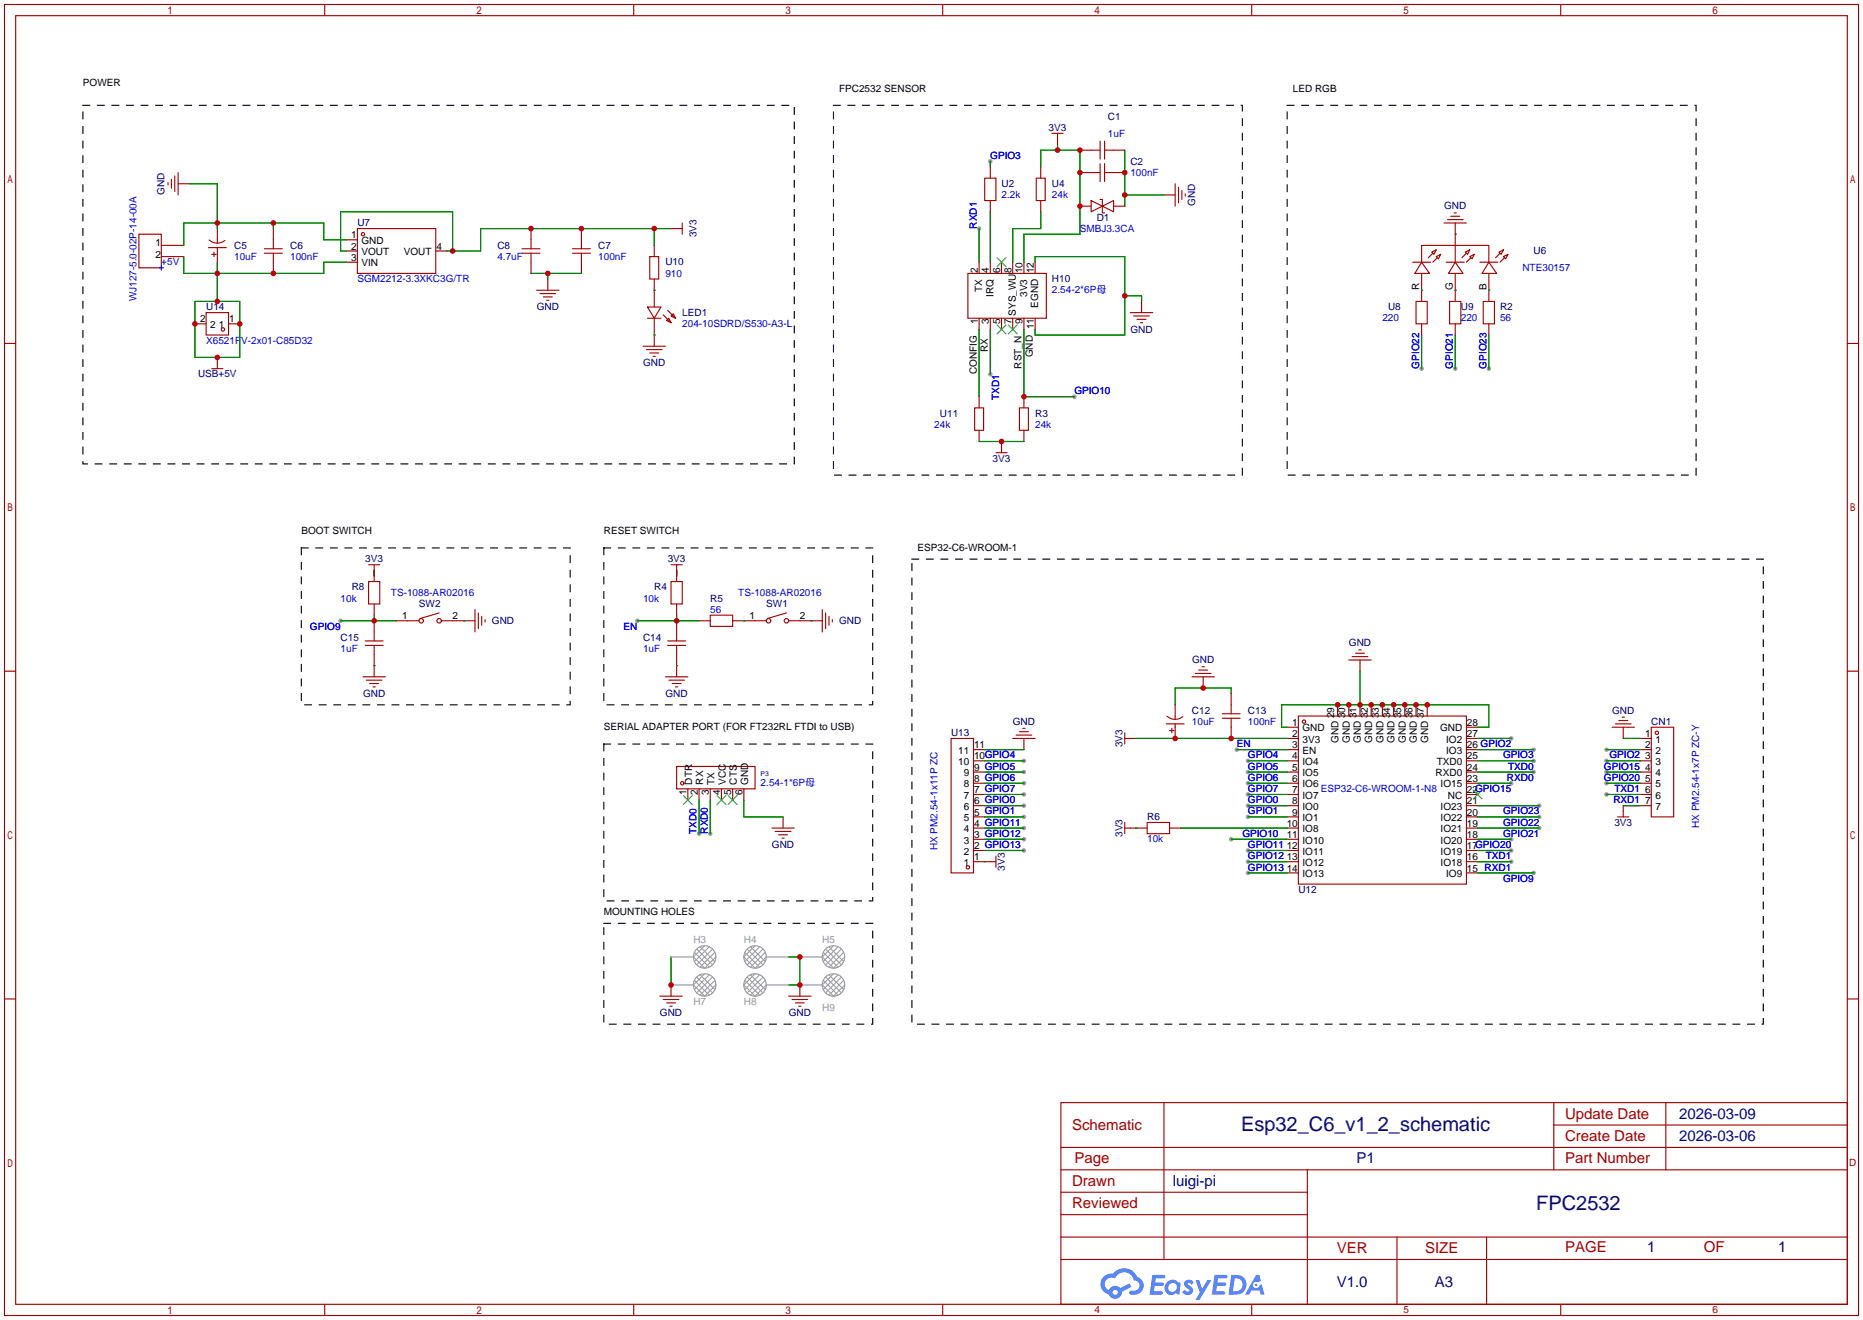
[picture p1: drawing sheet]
<svg xmlns="http://www.w3.org/2000/svg" width="422mm" height="299mm" viewBox="0 0 422 299" stroke-linecap="round" stroke-linejoin="round" font-family="sans-serif">
<g fill="#999">
<circle cx="349" cy="185.2" r=".51"/>
<circle cx="349" cy="187.7" r=".51"/>
<circle cx="349" cy="182.6" r=".51"/>
<circle cx="222" cy="51.8" r=".51"/>
<circle cx="224.5" cy="84.8" r=".51"/>
<circle cx="224.5" cy="36.6" r=".51"/>
<circle cx="243.6" cy="89.9" r=".51"/>
<circle cx="329.9" cy="83.6" r=".51"/>
<circle cx="322.3" cy="83.6" r=".51"/>
<circle cx="337.6" cy="83.6" r=".51"/>
<circle cx="347.7" cy="175" r=".51"/>
<circle cx="347.7" cy="172.5" r=".51"/>
<circle cx="161" cy="189" r=".51"/>
<circle cx="158.5" cy="189" r=".51"/>
<circle cx="347.7" cy="197.9" r=".51"/>
<circle cx="77.2" cy="140.7" r=".51"/>
<circle cx="144.5" cy="140.7" r=".51"/>
<circle cx="280.4" cy="169.9" r=".51"/>
<circle cx="347.7" cy="169.9" r=".51"/>
<circle cx="279.1" cy="190.2" r=".51"/>
<circle cx="342.6" cy="167.4" r=".51"/>
<circle cx="342.6" cy="177.5" r=".51"/>
<circle cx="342.6" cy="190.2" r=".51"/>
<circle cx="342.6" cy="195.3" r=".51"/>
<circle cx="342.6" cy="192.8" r=".51"/>
<circle cx="283" cy="197.9" r=".51"/>
<circle cx="283" cy="195.3" r=".51"/>
<circle cx="283" cy="192.8" r=".51"/>
<circle cx="283" cy="185.2" r=".51"/>
<circle cx="283" cy="182.6" r=".51"/>
<circle cx="283" cy="180.1" r=".51"/>
<circle cx="283" cy="177.5" r=".51"/>
<circle cx="283" cy="175" r=".51"/>
<circle cx="283" cy="172.5" r=".51"/>
<circle cx="232.2" cy="185.2" r=".51"/>
<circle cx="232.2" cy="182.6" r=".51"/>
<circle cx="232.2" cy="180.1" r=".51"/>
<circle cx="232.2" cy="177.5" r=".51"/>
<circle cx="232.2" cy="175" r=".51"/>
<circle cx="232.2" cy="172.5" r=".51"/>
<circle cx="232.2" cy="192.8" r=".51"/>
<circle cx="232.2" cy="190.2" r=".51"/>
<circle cx="232.2" cy="187.7" r=".51"/>
<circle cx="364.2" cy="180.1" r=".51"/>
<circle cx="364.2" cy="177.5" r=".51"/>
<circle cx="364.2" cy="175" r=".51"/>
<circle cx="364.2" cy="172.5" r=".51"/>
<circle cx="364.2" cy="169.9" r=".51"/>
</g>
<g fill="none" stroke="#a10000" stroke-width=".25">
<path d="M1 1h420.4v297.2h-420.4zM3.6 3.6h415.2v292.1h-415.2zM73.6 1v2.6M143.7 1v2.6M213.7 1v2.6M283.8 1v2.6M353.9 1v2.6M1 77.9h2.6M418.8 77.9h2.6M1 152.1h2.6M418.8 152.1h2.6M1 226.4h2.6"/>
<path d="M418.8 226.4h2.6M240.5 249.9h178.3v45.8h-178.3zM263.9 249.9v35.6M352.3 249.9v15.3M352.3 255h66.5M377.7 249.9v15.3M240.5 270.3h55.9M240.5 265.2h178.3M240.5 275.3h55.9M240.5 260.1h178.3M296.4 265.2v30.5M73.6 295.7v2.5"/>
<path d="M143.7 295.7v2.5M213.7 295.7v2.5M240.5 285.5h178.3M240.5 280.4h178.3M283.8 295.7v2.5M316.7 280.4v15.3M337.1 280.4v15.3M353.9 295.7v2.5"/>
</g>
<g fill="#5487ff">
<path d="M268.8 290.3a1.3 1.3 0 0 1 1.8 .3l-.4 .6a.54 .54 0 0 0-.9-.2l.1 .2a1.28 1.28 0 0 1 .8 2 1.53 1.53 0 0 1-2.2-.3l.6-.6 .7 .5a.31 .31 0 0 0 .4-.3 .31 .31 0 0 0-.3-.3 1.12 1.12 0 0 1-.6-1.9z"/>
<path d="M271.1 290.2h.8l.7 1.9 1.1-1.9h1l-2.8 4.5h-.8l.9-1.7z"/>
<path d="M261.3 289h2.2a.46 .46 0 0 1 .6 .1 .46 .46 0 0 1 .1 .5l-.4 .2h-1.7l-.2 .9h1.7a.4 .4 0 0 1 .3 .4 .4 .4 0 0 1-.4 .4h-1.7l-.2 1.2h1.4a.46 .46 0 0 1 .5 .1 .46 .46 0 0 1 .1 .5l-.3 .2h-2.7z"/>
<path d="M275.4 289h2.2a.47 .47 0 0 1 .6 .1 .47 .47 0 0 1 .1 .5l-.4 .2h-1.7l-.2 .9h1.7a.4 .4 0 0 1 .3 .4 .4 .4 0 0 1-.4 .4h-1.7l-.2 1.2h1.4a.46 .46 0 0 1 .5 .1 .46 .46 0 0 1 .1 .5l-.3 .2h-2.6z"/>
<path d="M284.8 289h.7l.4 1.3-.7 .4a.75 .75 0 0 0-1.1 .3 .75 .75 0 0 0 .5 1 .75 .75 0 0 0 .9-.6l.6-.3 .6 2.4h-.9l-.2-1h-1.9l-.5 1h-.9z"/>
<path d="M279.2 289l-.7 4.5h1.5a2.27 2.27 0 0 0 2.6-2.3 2.27 2.27 0 0 0-2.7-2.2zM280 289.8a1.5 1.5 0 0 1 1.7 1.5 1.5 1.5 0 0 1-1.9 1.4h-.3z"/>
<path d="M264.6 290.6a1.6 1.6 0 0 0-.3 2.3 1.6 1.6 0 0 0 2.3 .2l.8 .4 .3-2.5-.2-.3h-.4a1.58 1.58 0 0 0-2.5-.1zM265.2 291.1a.98 .98 0 0 1 1.6 .5 .98 .98 0 0 1-1.1 1.2 .94 .94 0 0 1-.8-.6 .94 .94 0 0 1 .3-1.1z"/>
<path d="M250.2 289.4a2.37 2.37 0 0 0 1.2 4 1.54 1.54 0 0 0 1.7 1 1.54 1.54 0 0 0 1.3-1.6l2.1-1.1-.4-.8-2.1 1.1a1.57 1.57 0 0 0-2.6 .4 1.5 1.5 0 0 1-.7-2.1 1.5 1.5 0 0 1 2.1-.5 2.23 2.23 0 0 1 2.3-1.4 2.23 2.23 0 0 1 2 1.8 1.16 1.16 0 0 1 1.3 1.1 1.16 1.16 0 0 1-1.1 1.3h-.7a.47 .47 0 0 0-.6 .3 .47 .47 0 0 0 .4 .6 2.14 2.14 0 0 0 2.8-1.4 2.14 2.14 0 0 0-1.4-2.7 3.2 3.2 0 0 0-5.4-.7l-1.2 .1zM252.3 292.9a.58 .58 0 0 1 1.1 0 .58 .58 0 0 1-1.1 0z"/>
<circle cx="284.8" cy="291.3" r=".28"/>
</g>
<g fill="none" stroke="#a10000" stroke-width=".25">
<path d="M39.6 39.9v3.5M40.4 39.1v5.1M224.5 37.8v2.6M236 37.8v2.6M238.5 30.2h2.5M239.8 30.2v2.6M244.9 39.1h4.5M244.9 34h4.5M249.4 32v4.1M249.4 37.1v4M250.4 32v4.1M250.4 37.1v4"/>
<path d="M250.4 39.1h4.6M250.4 34h4.6M31.5 53.1h5.1v7.6h-5.1zM36.6 55.6h5.1M36.6 58.2h5.1M38.1 41.4v.5M38.9 40.6v2.1M40.4 41.7h2.5M47.2 56.1h4.1M47.4 54.4a2.74 2.74 0 0 0 3.6 .1M48 57.7h1M48.5 57.2v1"/>
<path d="M49.3 51.8v3.3M49.3 56.1v3.3M59.9 57.4h4.1M59.9 56.4h4.1M62 51.8v4.6M62 57.4v4.6M78.5 59.4h2.5M78.5 56.9h2.5M78.5 54.4h2.5M81 51.8h17.8v10.2h-17.8zM98.8 56.9h2.5M118.4 57.4h4"/>
<path d="M118.4 56.4h4M120.4 51.8v4.6M120.4 57.4v4.6M129.8 57.4h4.1M129.8 56.4h4.1M131.8 51.8v4.6M131.8 57.4v4.6M147.3 58.2h2.1v5h-2.1zM148.3 55.6v2.6M152.1 51.8h2.6M154.7 50.5v2.6M222 59.4v2.6"/>
<path d="M223.3 40.4h2.5v5.1h-2.5zM224.5 45.5v2.5M224.5 59.4v2.6M227.1 59.4v2.6M229.6 59.4v2.6M232.2 59.4v2.6M234.7 59.4v2.6M234.9 40.4h2.1v5.1h-2.1zM236 45.5v2.5M244.9 46.7h2.5M247.4 45.5l2.5 1.2-2.5 1.3zM249.4 45.2h.5v3.1h.5"/>
<path d="M249.9 46.7l2.6-1.2v2.5zM252.5 46.7h2.5M263.9 44.2h2.5M266.4 41.7v5M267.2 42.4v3.6M268 43.2v2M268.7 43.9v.6M320.3 59.4h4.1M322.3 59.4l1.8 2.6h-3.3zM322.3 59.4v-3.8h15.3v3.8M324.6 57.2l1-.6-.5 1.1zM324.9 57.4l-1.1 1"/>
<path d="M325.6 58.2l1-.5-.5 1zM325.9 58.4l-1 1M327.4 50.5h5.1M327.9 59.4h4.1M328.2 49.8h3.5M328.9 49h2.1M329.7 48.3h.5M329.9 59.4l1.8 2.6h-3.3zM329.9 50.5v8.9M332.2 57.2l1-.6-.5 1.1zM332.5 57.4l-1 1M333.2 58.2l1.1-.5-.5 1z"/>
<path d="M333.5 58.4l-1 1M335.5 59.4h4.1M337.6 59.4l1.7 2.6h-3.3zM339.9 57.2l1-.6-.5 1.1zM340.1 57.4l-1 1M340.9 58.2l1-.5-.5 1zM341.1 58.4l-1 1M44.2 73.4h2.5M46.7 70.9h5.1v5h-5.1zM51.8 73.4h2.6M121.7 65.8h5M122.4 66.5h3.6"/>
<path d="M123.2 67.3h2M124 68.1h.5M124.2 63.2v2.6M145.8 78.5h5.1M146.6 79.2h3.5M146.8 69.6h3.1l-1.6 2.5zM146.8 72.1h3.1M148.3 63.2v6.4M148.3 72.1v6.4M150.4 71.4l1.7 1.8M151.1 72.6l.5-.5 .5 1.1zM151.4 70.4l1.8 1.7"/>
<path d="M152.1 71.6l.6-.5 .5 1zM219.5 62h17.7v10.1h-17.7zM222 72.1v2.6M224.5 72.1v2.6M227.1 72.1v2.6M229.6 72.1v2.6M232.2 72.1v2.6M234.7 72.1v2.6M256.3 70.9h5.1M257 71.6h3.6M257.8 72.4h2M258.6 73.2h.5"/>
<path d="M258.8 68.3v2.6M321.1 68.3h2.5v5.1h-2.5zM322.3 62v6.3M322.3 73.4v2.5M328.7 68.3h2.5v5.1h-2.5zM329.9 62v6.3M329.9 73.4v2.5M336.3 68.3h2.5v5.1h-2.5zM337.6 62v6.3M337.6 73.4v2.5M48 83.6h2.5M49.3 81v2.6"/>
<path d="M147.3 80h2.1M148.1 80.8h.5M221 92.5h2v5h-2zM222 89.9v2.6M222 97.5v2.6M231.1 92.5h2.1v5h-2.1zM232.2 89.9v2.6M232.2 97.5v2.6M225.8 102.6h2.5M227.1 100.1v2.5M83.6 131.8h2.5v5.1h-2.5zM83.6 128h2.5"/>
<path d="M84.8 128v3.8M84.8 136.9v2.5M99.6 138.9l-4.4 1.3M107.7 138.2v5.1M108.5 138.9v3.6M109.2 139.7v2M152.1 131.8h2.6v5.1h-2.6zM152.1 128h2.6M153.4 128v3.8M153.4 136.9v2.5M161 139.4h5.1v2.6h-5.1zM178.3 138.9l-4.3 1.3"/>
<path d="M186.4 138.2v5.1M187.2 138.9v3.6M188 139.7v2M82.3 153.4h5.1M82.8 146.3h4.1M82.8 145.3h4.1M83.1 154.2h3.5M83.8 154.9h2.1M84.6 155.7h.5M84.8 140.7v4.6M84.8 146.3v7.1M89.9 140.7h5.1"/>
<path d="M100.1 140.7h7.6M110 140.5v.5M150.9 153.4h5.1M151.4 146.3h4M151.4 145.3h4M151.6 154.2h3.6M152.4 154.9h2M153.2 155.7h.5M153.4 140.7v4.6M153.4 146.3v7.1M158.5 140.7h2.5M166.1 140.7h7.6"/>
<path d="M178.8 140.7h7.6M188.7 140.5v.5M266.4 159.8v3.3M270.3 153.4h5M271 152.7h3.6M271.8 151.9h2M272.5 151.1h.5M272.8 153.4v2.6M279.1 157.2v4.6M303.3 159.8v2.5M305.8 149.6h5.1M305.8 159.8v2.5"/>
<path d="M306.6 148.8h3.5M307.3 148.1h2.1M308.1 147.3h.5M308.4 149.6v2.5M308.4 159.8v2.5M310.9 159.8v2.5M313.4 159.8v2.5M316 159.8v2.5M318.5 159.8v2.5M321.1 159.8v2.5M323.6 159.8v2.5M153.4 173.7h17.8v5.1h-17.8z"/>
<path d="M156 178.8v2.6M158.5 178.8v2.6M161 178.8v2.6M163.6 178.8v2.6M166.1 178.8v2.6M168.7 178.8v2.6M215.6 167.4h5.1v30.5h-5.1zM220.7 169.9h2.6M220.7 172.5h2.6M220.7 175h2.6M220.7 177.5h2.6M229.6 167.4h5.1"/>
<path d="M230.4 166.6h3.5M231.1 165.9h2.1M231.9 165.1h.5M232.2 167.4v2.5M255 167.4h2.6M255 166.1v2.6M264.4 164.1h4.1M264.6 162.3a2.74 2.74 0 0 0 3.6 .2M265.2 165.6h1M265.7 165.1v1M266.4 164.1v3.3M277.1 162.8h4.1"/>
<path d="M277.1 161.8h4.1M279.1 162.8v4.6M291.8 167.4h2.6M291.8 164.8h2.6M291.8 169.9h2.6M291.8 172.5h2.6M291.8 175h2.6M291.8 177.5h2.6M294.4 162.3h38.1v38.1h-38.1zM332.5 167.4h2.5M332.5 164.8h2.5M332.5 169.9h2.5"/>
<path d="M332.5 172.5h2.5M332.5 175h2.5M332.5 177.5h2.5M365.5 164.8h5.1M366.3 164.1h3.5M367 163.3h2.1M367.8 162.6h.5M368 164.8v2.6M371.9 167.4h2.5M371.9 169.9h2.5M371.9 172.5h2.5M371.9 175h2.5"/>
<path d="M371.9 177.5h2.5M374.4 164.8h5.1v20.4h-5.1zM175 187.7h5.1M175.8 188.5h3.5M176.5 189.2h2.1M177.3 190h.5M177.5 185.2v2.5M220.7 180.1h2.6M220.7 182.6h2.6M220.7 185.2h2.6M220.7 187.7h2.6M220.7 190.2h2.6"/>
<path d="M220.7 192.8h2.6M220.7 195.3h5.1M225.8 194.1v2.5M255 186.4v2.6M255 187.7h5.1M260.1 186.4h5.1v2.6h-5.1zM265.2 187.7h2.5M291.8 180.1h2.6M291.8 182.6h2.6M291.8 185.2h2.6M291.8 187.7h2.6M291.8 190.2h2.6"/>
<path d="M291.8 192.8h2.6M291.8 195.3h2.6M291.8 197.9h2.6M332.5 180.1h2.5M332.5 182.6h2.5M332.5 185.2h2.5M332.5 187.7h2.5M332.5 190.2h2.5M332.5 192.8h2.5M332.5 195.3h2.5M332.5 197.9h2.5M366.8 185.2h2.5"/>
<path d="M368 182.6v2.6M371.9 180.1h2.5M371.9 182.6h2.5M149.6 225.8h5.1M150.4 226.6h3.5M151.1 227.3h2.1M151.9 228.1h.5M152.1 223.3v2.5M178.8 225.8h5.1M179.6 226.6h3.5M180.3 227.3h2.1M181.1 228.1h.5"/>
<path d="M181.4 223.3v2.5"/>
<circle cx="82.3" cy="53.1" r=".38"/>
<circle cx="50.5" cy="74.7" r=".38"/>
<circle cx="95.5" cy="140.7" r=".51"/>
<circle cx="99.6" cy="140.7" r=".51"/>
<circle cx="174.2" cy="140.7" r=".51"/>
<circle cx="178.3" cy="140.7" r=".51"/>
<circle cx="154.7" cy="177.5" r=".38"/>
<circle cx="295.7" cy="163.6" r=".38"/>
<circle cx="375.7" cy="166.1" r=".38"/>
<circle cx="219.5" cy="196.6" r=".38"/>
</g>
<g fill="none" stroke="#008700" stroke-width=".25">
<path d="M224.5 36.6v1.2M236 37.8v-3.8h8.9v19.1h-12.7v6.3M239.8 32.8v1.2M255 34v12.7M41.7 58.2v3.8h31.7v-2.6h5.1M42.9 41.7h6.4v10.1M49.3 59.4v8.9M62 50.5v1.3M78.5 56.9h-1.3v-8.9h25.4v8.9M78.5 54.4h-5.1v-3.9h-31.7v5.1M148.3 51.8v3.8M152.1 51.8h-43.1v5.1h-7.7"/>
<path d="M222 51.8v7.6M224.5 48v11.4M234.7 59.4v-1.2h20.3v17.7h-20.3v-1.2M236 48v3.8h-6.4v7.6M255 44.2h8.9M329.9 53.1h.1M44.2 68.3h10.2v12.7h-10.2zM120.4 62h11.4M124.2 62v1.2M148.3 75.9h.1M148.3 65.8h.1M222 74.7v15.2"/>
<path d="M224.5 74.7v10.1M232.2 74.7v15.2h11.4M255 67.1h3.8v1.2M322.3 65.8h.1M322.3 75.9v7.7M329.9 65.8h.1M329.9 75.9v7.7M337.6 65.8h.1M337.6 75.9v7.7M222 100.1h10.2M84.8 129.3v1.3M84.8 139.4v1.3"/>
<path d="M153.4 129.3v1.3M153.4 139.4v1.3M77.2 140.7h12.7M84.8 150.9h.1M105.2 140.7h.1M144.5 140.7h14M153.4 150.9h.1M168.7 140.7h.1M183.9 140.7h.1M279.1 157.2v-1.2h-12.7v3.8M308.4 152.1v7.7M223.3 175h8.9"/>
<path d="M223.3 172.5h8.9M223.3 169.9h8.9M223.3 177.5h8.9M257.6 167.4h34.2M280.4 169.9h11.4M283 175h8.8M283 172.5h8.8M283 177.5h8.8M291.8 164.8h-1.2v-5h47v5h-2.6M335 175h12.7M335 172.5h12.7M335 167.4h7.6"/>
<path d="M335 169.9h12.7M335 177.5h7.6M364.2 175h7.7M364.2 172.5h7.7M364.2 169.9h7.7M364.2 177.5h7.7M368 167.4h3.9M158.5 181.4v7.6M161 181.4v7.6M168.7 181.4v3.8h8.8M223.3 195.3h.1M223.3 185.2h8.9"/>
<path d="M223.3 187.7h8.9M223.3 182.6h8.9M223.3 190.2h8.9M223.3 192.8h8.9M223.3 180.1h8.9M257.6 187.7h.1M267.7 187.7h24.1M279.1 190.2h12.7M283 185.2h8.8M283 182.6h8.8M283 197.9h8.8M283 195.3h8.8"/>
<path d="M283 192.8h8.8M283 180.1h8.8M335 185.2h14M335 187.7h14M335 182.6h14M335 197.9h12.7M335 190.2h7.6M335 195.3h7.6M335 192.8h7.6M364.2 180.1h7.7M368 182.6h3.9M152.1 216.9v6.4"/>
<path d="M178.8 216.9h2.6v6.4h-2.6"/>
</g>
<path d="M18.8 23.9h161.3v81.3h-161.3zM189 23.9h92.7v83.8h-92.7zM291.8 23.9h92.8v83.8h-92.8zM68.3 124.2h61v35.6h-61zM136.9 124.2h61v35.6h-61zM206.8 126.7h193v105.5h-193zM136.9 168.7h61v35.5h-61zM136.9 209.3h61v22.9h-61z" fill="none" stroke="#000" stroke-width=".25" stroke-dasharray="1.5 1.8"/>
<g fill="none" stroke="#3c3" stroke-width=".25">
<path d="M226.1 58.4l2 2.1M228.1 58.4l-2 2.1M226.1 73.7l2 2M228.1 73.7l-2 2M228.6 73.7l2 2M230.6 73.7l-2 2M334 179.1l2 2M336 179.1l-2 2M154.9 180.3l2.1 2.1M157 180.3l-2.1 2.1M162.6 180.3l2 2.1M164.6 180.3l-2 2.1"/>
<path d="M165.1 180.3l2 2.1M167.1 180.3l-2 2.1"/>
</g>
<path d="M36.1 60.7h1M36.6 60.2v1" fill="none" stroke="#00f" stroke-width=".25"/>
<g fill="none" stroke="#999" stroke-width=".25">
<path d="M152.1 216.9h5.1M173.7 216.9h5.1M181.4 216.9h5M152.1 223.3h5.1M173.7 223.3h5.1M181.4 223.3h5"/>
<circle cx="159.8" cy="216.9" r="2.54"/>
<circle cx="171.2" cy="216.9" r="2.54"/>
<circle cx="189" cy="216.9" r="2.54"/>
<circle cx="159.8" cy="223.3" r="2.54"/>
<circle cx="171.2" cy="223.3" r="2.54"/>
<circle cx="189" cy="223.3" r="2.54"/>
</g>
<g fill="none" stroke="#999" stroke-width=".23">
<path d="M157.5 215.9l3.3 3.3M158 215.1l3.6 3.6M158.7 214.6l3.4 3.4M159.8 214.4l-2.6 2.5 2.6 2.6 2.5-2.6M160.8 214.6l-3.3 3.4M161.6 215.1l-3.6 3.6M162.1 215.9l-3.4 3.3M168.9 215.9l3.3 3.3M169.4 215.1l3.6 3.6M170.2 214.6l3.3 3.4M171.2 214.4l-2.5 2.5 2.5 2.6 2.5-2.6M172.2 214.6l-3.3 3.4"/>
<path d="M173 215.1l-3.6 3.6M173.5 215.9l-3.3 3.3M186.7 215.9l3.3 3.3M187.2 215.1l3.6 3.6M187.9 214.6l3.4 3.4M189 214.4l-2.6 2.5 2.6 2.6 2.5-2.6M190 214.6l-3.3 3.4M190.8 215.1l-3.6 3.6M191.3 215.9l-3.4 3.3M157.5 222.2l3.3 3.4M158 221.5l3.6 3.6M158.7 221l3.4 3.3"/>
<path d="M159.8 220.7l-2.6 2.6 2.6 2.5 2.5-2.5M160.8 221l-3.3 3.3M161.6 221.5l-3.6 3.6M162.1 222.2l-3.4 3.4M168.9 222.2l3.3 3.4M169.4 221.5l3.6 3.6M170.2 221l3.3 3.3M171.2 220.7l-2.5 2.6 2.5 2.5 2.5-2.5M172.2 221l-3.3 3.3M173 221.5l-3.6 3.6M173.5 222.2l-3.3 3.4M186.7 222.2l3.3 3.4"/>
<path d="M187.2 221.5l3.6 3.6M187.9 221l3.4 3.3M189 220.7l-2.6 2.6 2.6 2.5 2.5-2.5M190 221l-3.3 3.3M190.8 221.5l-3.6 3.6M191.3 222.2l-3.4 3.4"/>
</g>
<g fill="#c00">
<circle cx="255" cy="67.1" r=".63"/>
<circle cx="227.1" cy="100.1" r=".63"/>
<circle cx="232.2" cy="89.9" r=".63"/>
<circle cx="239.8" cy="34" r=".63"/>
<circle cx="244.9" cy="34" r=".63"/>
<circle cx="244.9" cy="39.1" r=".63"/>
<circle cx="244.9" cy="46.7" r=".63"/>
<circle cx="305.8" cy="159.8" r=".63"/>
<circle cx="303.3" cy="159.8" r=".63"/>
<circle cx="308.4" cy="159.8" r=".63"/>
<circle cx="310.9" cy="159.8" r=".63"/>
<circle cx="313.4" cy="159.8" r=".63"/>
<circle cx="316" cy="159.8" r=".63"/>
<circle cx="318.5" cy="159.8" r=".63"/>
<circle cx="321.1" cy="159.8" r=".63"/>
<circle cx="323.6" cy="159.8" r=".63"/>
<circle cx="84.8" cy="140.7" r=".63"/>
<circle cx="279.1" cy="167.4" r=".63"/>
<circle cx="266.4" cy="167.4" r=".63"/>
<circle cx="272.8" cy="156" r=".63"/>
<circle cx="102.6" cy="56.9" r=".63"/>
<circle cx="120.4" cy="51.8" r=".63"/>
<circle cx="131.8" cy="51.8" r=".63"/>
<circle cx="148.3" cy="51.8" r=".63"/>
<circle cx="124.2" cy="62" r=".63"/>
<circle cx="153.4" cy="140.7" r=".63"/>
<circle cx="255" cy="44.2" r=".63"/>
<circle cx="255" cy="39.1" r=".63"/>
<circle cx="152.1" cy="223.3" r=".63"/>
<circle cx="181.4" cy="216.9" r=".63"/>
<circle cx="181.4" cy="223.3" r=".63"/>
<circle cx="49.3" cy="62" r=".63"/>
<circle cx="49.3" cy="68.3" r=".63"/>
<circle cx="44.2" cy="73.4" r=".63"/>
<circle cx="49.3" cy="81" r=".63"/>
<circle cx="54.4" cy="73.4" r=".63"/>
<circle cx="62" cy="62" r=".63"/>
<circle cx="49.3" cy="50.5" r=".63"/>
<circle cx="62" cy="50.5" r=".63"/>
</g>
<g font-size="4.5" fill="#000080">
<text x="281.4" y="256.5">Esp32_C6_v1_2_schematic</text>
<text x="348.3" y="274.2">FPC2532</text>
</g>
<g font-size="3.4" fill="#a00000">
<text x="243.1" y="256.1">Schematic</text>
<text x="354.8" y="253.6">Update Date</text>
<text x="243.6" y="263.7">Page</text>
<text x="354.8" y="258.6">Create Date</text>
<text x="354.8" y="263.7">Part Number</text>
<text x="243.1" y="268.8">Drawn</text>
<text x="243.1" y="273.9">Reviewed</text>
<text x="303.1" y="284">VER</text>
<text x="323.1" y="284">SIZE</text>
<text x="354.8" y="283.8">PAGE</text>
<text x="386.3" y="283.8">OF</text>
</g>
<g font-size="3.4" fill="#000080">
<text x="380.7" y="253.6">2026-03-09</text>
<text x="307.5" y="263.7">P1</text>
<text x="380.7" y="258.6">2026-03-06</text>
<text x="265.9" y="268.8">luigi-pi</text>
<text x="373.5" y="283.8">1</text>
<text x="403.2" y="283.8">1</text>
<text x="303.1" y="291.7">V1.0</text>
<text x="325.3" y="291.7">A3</text>
</g>
<g font-size="2.3">
<text x="18.8" y="19.5">POWER</text>
<text x="190.2" y="20.8">FPC2532 SENSOR</text>
<text x="293.1" y="20.8">LED RGB</text>
<text x="35.3" y="55.8">1</text>
<text x="35.3" y="58.4">2</text>
<text x="79.6" y="59.1">3</text>
<text x="79.6" y="56.6">2</text>
<text x="79.6" y="54">1</text>
<text x="82" y="57.9">VOUT</text>
<text x="82" y="55.3">GND</text>
<text x="91.6" y="57.9">VOUT</text>
<text x="98.9" y="56.6">4</text>
<text x="82" y="60.4">VIN</text>
<text x="221.7" y="62" transform="rotate(-90 221.7 62)">2</text>
<text x="224.2" y="62" transform="rotate(-90 224.2 62)">4</text>
<text x="226.8" y="62" transform="rotate(-90 226.8 62)">6</text>
<text x="229.3" y="62" transform="rotate(-90 229.3 62)">8</text>
<text x="231.8" y="62" transform="rotate(-90 231.8 62)">10</text>
<text x="234.4" y="62" transform="rotate(-90 234.4 62)">12</text>
<text x="321.8" y="65.8" transform="rotate(-90 321.8 65.8)">R</text>
<text x="329.4" y="65.8" transform="rotate(-90 329.4 65.8)">G</text>
<text x="337" y="65.8" transform="rotate(-90 337 65.8)">B</text>
<text x="222.7" y="66.1" transform="rotate(-90 222.7 66.1)">TX</text>
<text x="225.2" y="67.3" transform="rotate(-90 225.2 67.3)">IRQ</text>
<text x="230.3" y="71.6" transform="rotate(-90 230.3 71.6)">SYS_WU</text>
<text x="232.9" y="67.3" transform="rotate(-90 232.9 67.3)">3V3</text>
<text x="235.4" y="69.8" transform="rotate(-90 235.4 69.8)">EGND</text>
<text x="45.3" y="73.1">2</text>
<text x="47.7" y="74.4">2</text>
<text x="49.6" y="74.4">1</text>
<text x="51.9" y="73.1">1</text>
<text x="221.7" y="73.4" transform="rotate(-90 221.7 73.4)">1</text>
<text x="224.2" y="73.4" transform="rotate(-90 224.2 73.4)">3</text>
<text x="226.8" y="73.4" transform="rotate(-90 226.8 73.4)">5</text>
<text x="229.3" y="73.4" transform="rotate(-90 229.3 73.4)">7</text>
<text x="231.8" y="73.4" transform="rotate(-90 231.8 73.4)">9</text>
<text x="224" y="79.8" transform="rotate(-90 224 79.8)">RX</text>
<text x="231.6" y="83.6" transform="rotate(-90 231.6 83.6)">RST_N</text>
<text x="234.2" y="81" transform="rotate(-90 234.2 81)">GND 11</text>
<text x="221.5" y="84.8" transform="rotate(-90 221.5 84.8)">CONFIG</text>
<text x="68.3" y="121.1">BOOT SWITCH</text>
<text x="136.9" y="121.1">RESET SWITCH</text>
<text x="208" y="124.9">ESP32-C6-WROOM-1</text>
<text x="91.2" y="140.4">1</text>
<text x="102.6" y="140.4">2</text>
<text x="169.9" y="140.4">1</text>
<text x="181.4" y="140.4">2</text>
<text x="136.9" y="165.6">SERIAL ADAPTER PORT (FOR FT232RL FTDI to USB)</text>
<text x="293" y="164.5">1</text>
<text x="293" y="167.1">2</text>
<text x="295.3" y="165.8">GND</text>
<text x="302.5" y="162.8" transform="rotate(-90 302.5 162.8)">29</text>
<text x="305" y="162.8" transform="rotate(-90 305 162.8)">30</text>
<text x="307.6" y="162.8" transform="rotate(-90 307.6 162.8)">31</text>
<text x="310.1" y="162.8" transform="rotate(-90 310.1 162.8)">32</text>
<text x="312.6" y="162.8" transform="rotate(-90 312.6 162.8)">33</text>
<text x="315.2" y="162.8" transform="rotate(-90 315.2 162.8)">34</text>
<text x="317.7" y="162.8" transform="rotate(-90 317.7 162.8)">35</text>
<text x="320.3" y="162.8" transform="rotate(-90 320.3 162.8)">36</text>
<text x="322.8" y="162.8" transform="rotate(-90 322.8 162.8)">37</text>
<text x="326.5" y="165.8">GND</text>
<text x="332.6" y="167.1">27</text>
<text x="332.6" y="164.5">28</text>
<text x="373" y="167.1">1</text>
<text x="217.3" y="173.4">10</text>
<text x="217.3" y="170.9">11</text>
<text x="220.9" y="172.2">10GPIO4</text>
<text x="220.9" y="169.6">11</text>
<text x="293" y="169.6">3</text>
<text x="293" y="172.2">4</text>
<text x="295.3" y="168.3">3V3</text>
<text x="295.3" y="170.9">EN</text>
<text x="295.3" y="173.4">IO4</text>
<text x="303.5" y="168.3" transform="rotate(-90 303.5 168.3)">GND</text>
<text x="306" y="168.3" transform="rotate(-90 306 168.3)">GND</text>
<text x="308.6" y="168.3" transform="rotate(-90 308.6 168.3)">GND</text>
<text x="311.1" y="168.3" transform="rotate(-90 311.1 168.3)">GND</text>
<text x="313.7" y="168.3" transform="rotate(-90 313.7 168.3)">GND</text>
<text x="316.2" y="168.3" transform="rotate(-90 316.2 168.3)">GND</text>
<text x="318.7" y="168.3" transform="rotate(-90 318.7 168.3)">GND</text>
<text x="321.3" y="168.3" transform="rotate(-90 321.3 168.3)">GND</text>
<text x="323.8" y="168.3" transform="rotate(-90 323.8 168.3)">GND</text>
<text x="325.7" y="173.4">TXD0</text>
<text x="327.9" y="170.9">IO3</text>
<text x="327.9" y="168.3">IO2</text>
<text x="332.6" y="172.2">25</text>
<text x="332.6" y="169.6">26 GPIO2</text>
<text x="373" y="169.6">2</text>
<text x="373" y="172.2">3</text>
<text x="375.3" y="168.3">1</text>
<text x="375.3" y="170.9">2</text>
<text x="375.3" y="173.4">3</text>
<text x="156.9" y="177.9" transform="rotate(-90 156.9 177.9)">DTR</text>
<text x="159.5" y="177.9" transform="rotate(-90 159.5 177.9)">RX</text>
<text x="162" y="177.9" transform="rotate(-90 162 177.9)">TX</text>
<text x="164.5" y="177.9" transform="rotate(-90 164.5 177.9)">VCC</text>
<text x="167.1" y="177.9" transform="rotate(-90 167.1 177.9)">CTS</text>
<text x="169.6" y="177.9" transform="rotate(-90 169.6 177.9)">GND</text>
<text x="218.5" y="178.5">8</text>
<text x="218.5" y="176">9</text>
<text x="220.9" y="179.8">7 GPIO7</text>
<text x="220.9" y="177.2">8 GPIO6</text>
<text x="220.9" y="174.7">9 GPIO5</text>
<text x="293" y="174.7">5</text>
<text x="293" y="177.2">6</text>
<text x="293" y="179.8">7</text>
<text x="295.3" y="176">IO5</text>
<text x="295.3" y="178.5">IO6</text>
<text x="325.5" y="176">RXD0</text>
<text x="326.6" y="178.5">IO15</text>
<text x="332.6" y="179.8">22GPIO15</text>
<text x="332.6" y="177.2">23</text>
<text x="332.6" y="174.7">24</text>
<text x="373" y="174.7">4</text>
<text x="373" y="177.2">5</text>
<text x="373" y="179.8">6</text>
<text x="375.3" y="176">4</text>
<text x="375.3" y="178.5">5</text>
<text x="155.6" y="180.2" transform="rotate(-90 155.6 180.2)">1</text>
<text x="158.2" y="180.2" transform="rotate(-90 158.2 180.2)">2</text>
<text x="160.7" y="180.2" transform="rotate(-90 160.7 180.2)">3</text>
<text x="163.3" y="180.2" transform="rotate(-90 163.3 180.2)">4</text>
<text x="165.8" y="180.2" transform="rotate(-90 165.8 180.2)">5</text>
<text x="168.3" y="180.2" transform="rotate(-90 168.3 180.2)">6</text>
<text x="218.5" y="183.6">6</text>
<text x="218.5" y="181">7</text>
<text x="220.9" y="184.9">5 GPIO1</text>
<text x="220.9" y="182.3">6 GPIO0</text>
<text x="293" y="182.3">8</text>
<text x="293" y="184.9">9</text>
<text x="295.3" y="181">IO7</text>
<text x="295.3" y="183.6">IO0</text>
<text x="326.6" y="183.6">IO23</text>
<text x="328.3" y="181">NC</text>
<text x="332.6" y="184.9">20</text>
<text x="332.6" y="182.3">21</text>
<text x="373" y="182.3">7</text>
<text x="375.3" y="181">6</text>
<text x="375.3" y="183.6">7</text>
<text x="218.5" y="191.2">3</text>
<text x="218.5" y="188.7">4</text>
<text x="218.5" y="186.1">5</text>
<text x="220.9" y="189.9">3 GPIO12</text>
<text x="220.9" y="187.4">4 GPIO11</text>
<text x="291.7" y="187.4">10</text>
<text x="291.7" y="189.9">11</text>
<text x="295.3" y="186.1">IO1</text>
<text x="295.3" y="188.7">IO8</text>
<text x="295.3" y="191.2">IO10</text>
<text x="326.6" y="191.2">IO20</text>
<text x="326.6" y="188.7">IO21</text>
<text x="326.6" y="186.1">IO22</text>
<text x="332.6" y="189.9">18</text>
<text x="332.6" y="187.4">19</text>
<text x="218.5" y="196.3">1</text>
<text x="218.5" y="193.7">2</text>
<text x="220.9" y="195">1</text>
<text x="220.9" y="192.5">2 GPIO13</text>
<text x="291.7" y="192.5">12</text>
<text x="291.7" y="195">13</text>
<text x="291.7" y="197.6">14</text>
<text x="295.3" y="193.7">IO11</text>
<text x="295.3" y="196.3">IO12</text>
<text x="326.6" y="196.3">IO18</text>
<text x="326.6" y="193.7">IO19</text>
<text x="332.6" y="197.6">15 RXD1</text>
<text x="332.6" y="195">16</text>
<text x="332.6" y="192.5">17GPIO20</text>
<text x="295.3" y="198.8">IO13</text>
<text x="327.9" y="198.8">IO9</text>
<text x="136.9" y="207.5">MOUNTING HOLES</text>
</g>
<g font-size="2.3" fill="#000080">
<text x="237.8" y="29.7">3V3</text>
<text x="251.2" y="27.1">C1</text>
<text x="256.3" y="37.3">C2</text>
<text x="37.3" y="44.2" transform="rotate(-90 37.3 44.2)">GND</text>
<text x="227.1" y="42.4">U2</text>
<text x="238.5" y="42.4">U4</text>
<text x="271" y="46.7" transform="rotate(-90 271 46.7)">GND</text>
<text x="327.4" y="47.5">GND</text>
<text x="81" y="51.3">U7</text>
<text x="158" y="53.8" transform="rotate(-90 158 53.8)">3V3</text>
<text x="248.7" y="50">D1</text>
<text x="53.1" y="56.4">C5</text>
<text x="65.8" y="56.4">C6</text>
<text x="112.8" y="56.4">C8</text>
<text x="135.6" y="56.4">C7</text>
<text x="347.7" y="57.6">U6</text>
<text x="150.9" y="60.2">U10</text>
<text x="238.5" y="64">H10</text>
<text x="46.7" y="70.3">U14</text>
<text x="121.7" y="70.3">GND</text>
<text x="154.7" y="71.6">LED1</text>
<text x="314.7" y="70.3">U8</text>
<text x="331.2" y="70.3">U9</text>
<text x="340.1" y="70.3">R2</text>
<text x="256.3" y="75.4">GND</text>
<text x="145.8" y="83">GND</text>
<text x="44.9" y="85.6">USB+5V</text>
<text x="213.1" y="94.5">U11</text>
<text x="234.7" y="94.5">R3</text>
<text x="225.1" y="104.6">3V3</text>
<text x="82.8" y="127.5">3V3</text>
<text x="151.4" y="127.5">3V3</text>
<text x="79.8" y="133.8">R8</text>
<text x="95" y="137.6">SW2</text>
<text x="148.3" y="133.8">R4</text>
<text x="161" y="136.4">R5</text>
<text x="173.7" y="137.6">SW1</text>
<text x="111.5" y="141.4">GND</text>
<text x="190.3" y="141.4">GND</text>
<text x="77.2" y="145.3">C15</text>
<text x="145.8" y="145.3">C14</text>
<text x="305.8" y="146.5">GND</text>
<text x="270.3" y="150.3">GND</text>
<text x="82.3" y="158">GND</text>
<text x="150.9" y="158">GND</text>
<text x="270.3" y="161.8">C12</text>
<text x="283" y="161.8">C13</text>
<text x="365.5" y="161.8">GND</text>
<text x="215.6" y="166.8">U13</text>
<text x="229.6" y="164.3">GND</text>
<text x="374.4" y="164.3">CN1</text>
<text x="254.5" y="169.4" transform="rotate(-90 254.5 169.4)">3V3</text>
<text x="260.1" y="185.9">R6</text>
<text x="254.5" y="189.7" transform="rotate(-90 254.5 189.7)">3V3</text>
<text x="366" y="187.2">3V3</text>
<text x="175" y="192.2">GND</text>
<text x="227.8" y="197.3" transform="rotate(-90 227.8 197.3)">3V3</text>
<text x="294.4" y="202.4">U12</text>
<text x="149.6" y="230.3">GND</text>
<text x="178.8" y="230.3">GND</text>
</g>
<g font-size="2.3" fill="#00f">
<text x="251.2" y="31">1uF</text>
<text x="224.5" y="36">GPIO3</text>
<text x="256.3" y="39.8">100nF</text>
<text x="227.1" y="44.9">2.2k</text>
<text x="238.5" y="44.9">24k</text>
<text x="221.5" y="51.8" transform="rotate(-90 221.5 51.8)">RXD1</text>
<text x="244.9" y="52.5">SMBJ3.3CA</text>
<text x="53.1" y="58.9">10uF</text>
<text x="65.8" y="58.9">100nF</text>
<text x="112.8" y="58.9">4.7uF</text>
<text x="135.6" y="58.9">100nF</text>
<text x="36.6" y="60.2">+5V</text>
<text x="81" y="64">SGM2212-3.3XKC3G/TR</text>
<text x="150.9" y="62.7">910</text>
<text x="345.2" y="61.4">NTE30157</text>
<text x="31" y="68.3" transform="rotate(-90 31 68.3)">WJ127-5.0-02P-14-00A</text>
<text x="238.5" y="66.5">2.54-2*6P母</text>
<text x="46.7" y="77.9">X6521FV-2x01-C85D32</text>
<text x="154.7" y="74.1">204-10SDRD/S530-A3-L</text>
<text x="313.4" y="72.9">220</text>
<text x="331.2" y="72.9">220</text>
<text x="340.1" y="72.9">56</text>
<text x="321.8" y="83.6" transform="rotate(-90 321.8 83.6)">GPIO22</text>
<text x="329.4" y="83.6" transform="rotate(-90 329.4 83.6)">GPIO21</text>
<text x="337" y="83.6" transform="rotate(-90 337 83.6)">GPIO23</text>
<text x="243.6" y="89.4">GPIO10</text>
<text x="226.5" y="90.6" transform="rotate(-90 226.5 90.6)">TXD1</text>
<text x="211.8" y="97">24k</text>
<text x="234.7" y="97">24k</text>
<text x="77.2" y="136.4">10k</text>
<text x="88.6" y="135.1">TS-1088-AR02016</text>
<text x="145.8" y="136.4">10k</text>
<text x="167.4" y="135.1">TS-1088-AR02016</text>
<text x="70.3" y="142.7">GPIO9</text>
<text x="141.4" y="142.7">EN</text>
<text x="161" y="138.9">56</text>
<text x="77.2" y="147.8">1uF</text>
<text x="145.8" y="147.8">1uF</text>
<text x="270.3" y="164.3">10uF</text>
<text x="283" y="164.3">100nF</text>
<text x="280.4" y="169.4">EN</text>
<text x="283" y="171.9">GPIO4</text>
<text x="340.8" y="171.9">GPIO3</text>
<text x="364.9" y="171.9">GPIO2</text>
<text x="172.5" y="178.3">2.54-1*6P母</text>
<text x="283" y="179.5">GPIO7</text>
<text x="283" y="177">GPIO6</text>
<text x="283" y="174.5">GPIO5</text>
<text x="299.5" y="179.5">ESP32-C6-WROOM-1-N8</text>
<text x="341.7" y="177">RXD0</text>
<text x="341.9" y="174.5">TXD0</text>
<text x="363.7" y="177">GPIO20</text>
<text x="363.7" y="174.5">GPIO15</text>
<text x="366.1" y="179.5">TXD1</text>
<text x="283" y="184.6">GPIO1</text>
<text x="283" y="182.1">GPIO0</text>
<text x="340.8" y="184.6">GPIO23</text>
<text x="365.8" y="182.1">RXD1</text>
<text x="158" y="189" transform="rotate(-90 158 189)">TXD0</text>
<text x="160.5" y="189" transform="rotate(-90 160.5 189)">RXD0</text>
<text x="260.1" y="191">10k</text>
<text x="281.7" y="189.7">GPIO10</text>
<text x="340.8" y="187.2">GPIO22</text>
<text x="340.8" y="189.7">GPIO21</text>
<text x="385.3" y="187.7" transform="rotate(-90 385.3 187.7)">HX PM2.54-1x7P ZC-Y</text>
<text x="212.6" y="192.8" transform="rotate(-90 212.6 192.8)">HX PM2.54-1x11P ZC</text>
<text x="283" y="197.3">GPIO13</text>
<text x="283" y="194.8">GPIO12</text>
<text x="283" y="192.2">GPIO11</text>
<text x="336.8" y="194.8">TXD1</text>
<text x="340.8" y="199.9">GPIO9</text>
</g>
<g font-size="2.3" fill="#999">
<text x="157.2" y="213.8">H3</text>
<text x="168.7" y="213.8">H4</text>
<text x="186.4" y="213.8">H5</text>
<text x="157.2" y="227.8">H7</text>
<text x="168.7" y="227.8">H8</text>
<text x="186.4" y="229.1">H9</text>
</g>
<g font-size="2.3" fill="#a00000">
<text x="419.3" y="264.3">D</text>
<text x="248.1" y="297.7">4</text>
<text x="318.2" y="297.7">5</text>
<text x="388.3" y="297.7">6</text>
</g>
<text font-size="1.5" fill="#000080" x="172.5" y="175.9">P3</text>
</svg>
